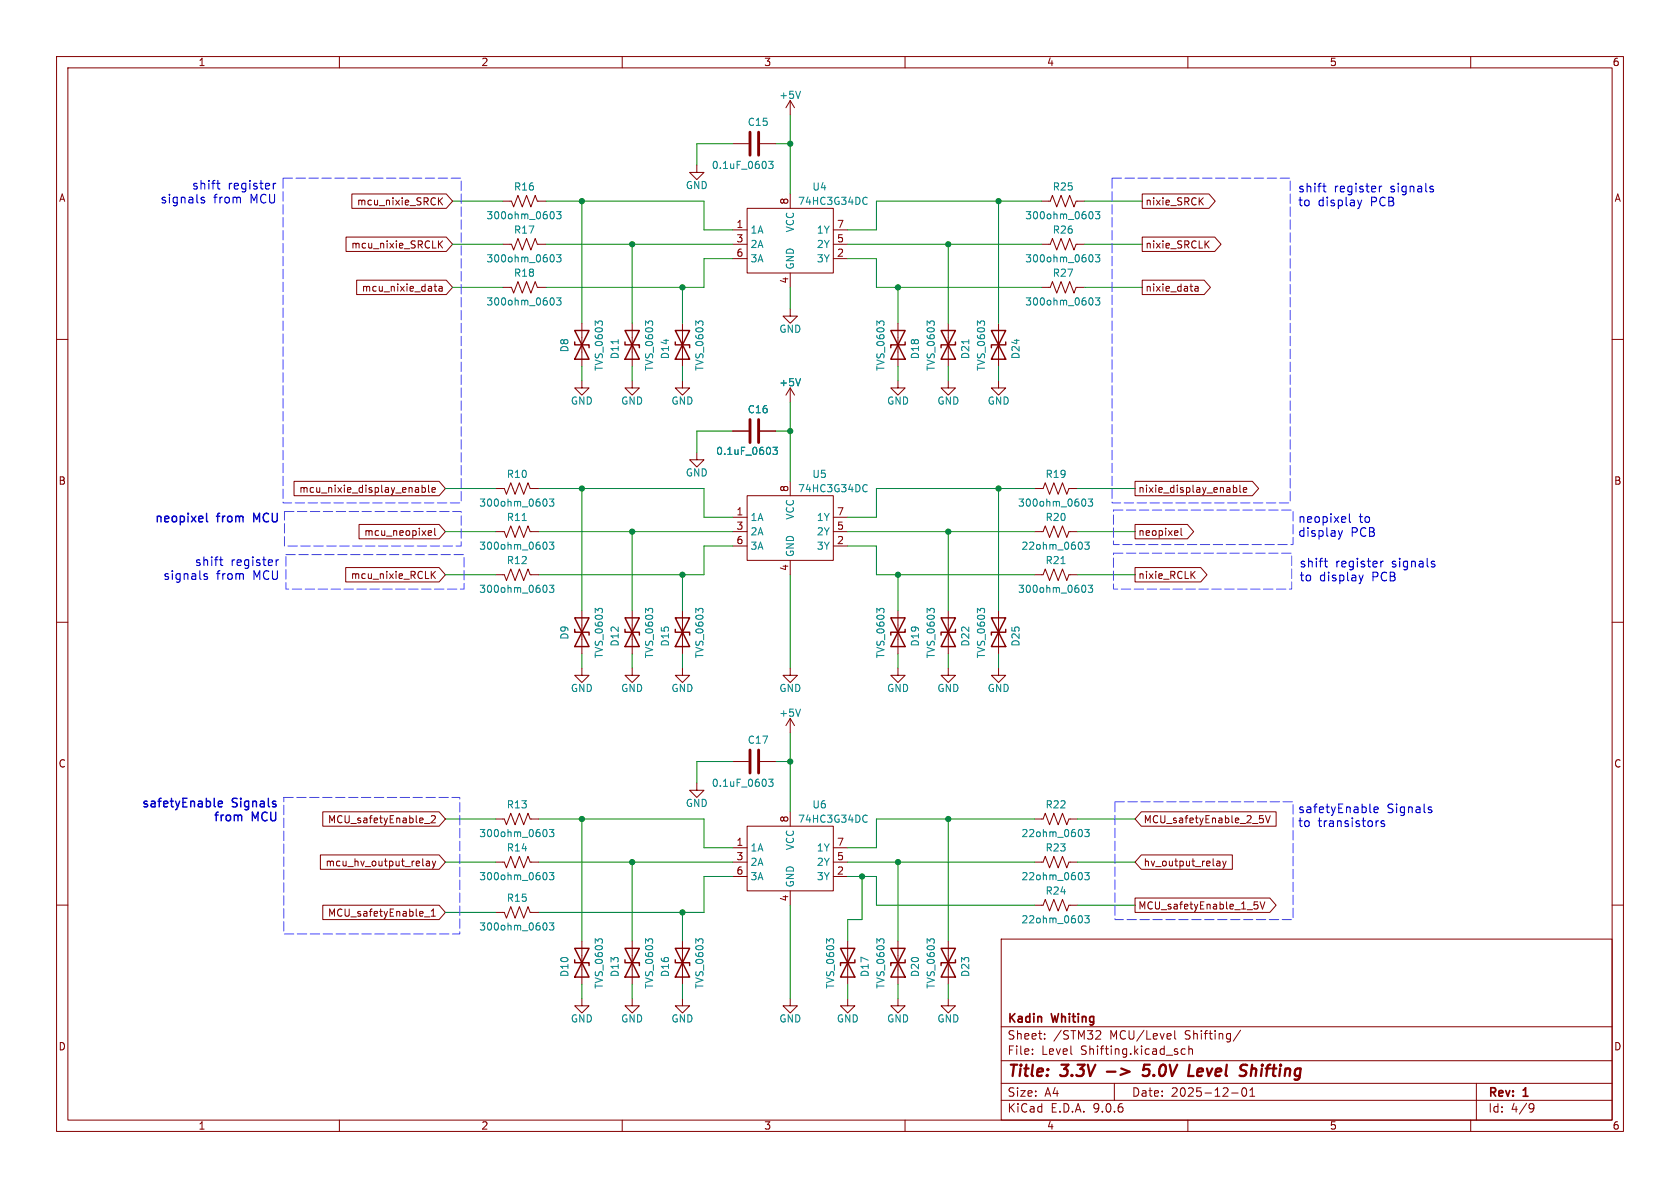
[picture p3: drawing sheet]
<svg xmlns="http://www.w3.org/2000/svg" width="297mm" height="210mm" viewBox="0 0 297 210" stroke-linecap="round" stroke-linejoin="round" font-family="sans-serif">
<g fill="none" stroke="#840000" stroke-width=".18">
<path d="M10 10h277v190h-277zM12 12h273v186h-273zM60 10v2M110 10v2M139.7 17.8v2.5M139.7 17.8l-.8 1.3M139.7 17.8l.8 1.3M160 10v2M210 10v2M260 10v2M62.2 34.3h16.7l1.1 1.3-1.1 1.2h-16.7zM77.5 35v1.2"/>
<path d="M77.7 35.5l.5 .7M78.2 35l-.7 .7M88.9 35.6h1.5l.4 1 .8-2.1 .7 2.1 .8-2.1 .8 2.1 .7-2.1 .4 1.1h1.5M123.2 29.2v1.3h1.3l-1.3 1.3-1.3-1.3h1.3M129.5 25.4h2.8M132.1 36.8h15.2v11.5h-15.2zM134.4 25.4h2.8M139.7 34.3v2.5M184.1 35.6h1.6l.4-1.1 .7 2.1 .8-2.1 .7 2.1 .8-2.1 .8 2.1 .3-1h1.6M201.9 34.3h11.8l1.1 1.3-1.1 1.2h-11.8zM212.2 35.5l.5 .7M212.7 35l-.7 .7"/>
<path d="M61.2 41.9h17.7l1.1 1.3-1.1 1.3h-17.7zM63.1 49.5h15.8l1.1 1.3-1.1 1.3h-15.8zM76.7 50.6h.5M76.9 50.2v1.1l.3 .2M77.5 42.6v1.3M77.6 50.7h.5l.1 .8M77.7 43.1l.5 .8M78.2 50.9l-.4 .1-.2 .2 .2 .3 .4-.1M78.2 42.6l-.7 .7M88.9 50.8h1.5l.4 1 .8-2 .7 2 .8-2 .8 2 .7-2 .4 1h1.5M88.9 43.2h1.5l.4 1 .8-2 .7 2 .8-2 .8 2 .7-2 .4 1h1.5M102.9 57.2v7.6"/>
<path d="M111.8 57.2v7.6M120.6 57.2v7.6M129.5 43.2h2.6M129.5 40.6h2.6M129.5 45.7h2.6M139.7 54.6v1.3h-1.3l1.3 1.3 1.3-1.3h-1.3M139.7 48.3v2.5M147.3 43.2h2.6M147.3 40.6h2.6M147.3 45.7h2.6M158.7 57.2v7.6M167.6 57.2v7.6"/>
<path d="M176.5 57.2v7.6M184.1 43.2h1.6l.4-1 .7 2 .8-2 .7 2 .8-2 .8 2 .3-1h1.6M184.1 50.8h1.6l.4-1 .7 2 .8-2 .7 2 .8-2 .8 2 .3-1h1.6M201.9 41.9h12.9l1.1 1.3-1.1 1.3h-12.9zM201.9 49.5h11l1.1 1.3-1.1 1.3h-11zM211.3 50.7h.5v.8M211.8 50.9l-.4 .1-.2 .2 .2 .3 .4-.1M213.2 43.1l.6 .8M213.8 42.6l-.8 .7M10 60h2M102.9 67.3v1.3h1.2l-1.2 1.3-1.3-1.3h1.3M111.8 67.3v1.3h1.2l-1.2 1.3-1.3-1.3h1.3"/>
<path d="M120.6 67.3v1.3h1.3l-1.3 1.3-1.2-1.3h1.2M129.5 76.2h2.8M134.4 76.2h2.8M139.7 68.6v2.5M139.7 68.6l-.8 1.3M139.7 68.6l.8 1.3M158.7 67.3v1.3h-1.2l1.2 1.3 1.3-1.3h-1.3M167.6 67.3v1.3h-1.2l1.2 1.3 1.3-1.3h-1.3M176.5 67.3v1.3h-1.2l1.2 1.3 1.3-1.3h-1.3M285 60h2M52 85.1h25.6l1.1 1.3-1.1 1.2h-25.6zM63.5 92.7h14.1l1.1 1.3-1.1 1.3h-14.1z"/>
<path d="M74.6 85.8v1.2M74.6 86.2h.4l.2 .2-.1 .6h-.5M75.7 94.5l.2 .2 .3-.1M75.7 94l.2-.2h.2l.2 .2v.1l-.6 .1M75.8 85.8v1l.1 .2M76.4 86.6l.6-.1-.1-.3h-.4l-.1 .2v.6h.5M76.8 93.4v1.1l.2 .2M87.6 94h1.6l.3 1 .8-2 .8 2 .7-2 .8 2 .7-2 .4 1h1.5M87.6 86.4h1.6l.3 1 .8-2.1 .8 2.1 .7-2.1 .8 2.1 .7-2.1 .4 1.1h1.5M123.2 80v1.3h1.3l-1.3 1.3-1.3-1.3h1.3M129.5 94h2.6M129.5 91.4h2.6"/>
<path d="M129.5 96.5h2.6M132.1 87.6h15.2v11.5h-15.2zM139.7 85.1v2.5M139.7 99.1v2.5M147.3 94h2.6M147.3 91.4h2.6M147.3 96.5h2.6M182.9 86.4h1.5l.4-1.1 .7 2.1 .8-2.1 .8 2.1 .7-2.1 .8 2.1 .4-1h1.5M182.9 94h1.5l.4-1 .7 2 .8-2 .8 2 .7-2 .8 2 .4-1h1.5M200.7 92.7h9.2l1.1 1.3-1.1 1.3h-9.2zM200.7 85.1h20.7l1.1 1.3-1.1 1.2h-20.7zM208.2 93.9l.1 .2-.7 .1"/>
<path d="M208.8 93.4v1.1l.2 .2M218 86.2h.4l.3 .2-.2 .6h-.5M219.2 85.8v1l.2 .2M219.8 86.6l.6-.1-.1-.3h-.3l-.2 .2 .1 .6h.4M10 110h2M61.1 100.3h16.5l1.1 1.3-1.1 1.3h-16.5zM76.2 101v1.3M76.4 101.5l.6 .8M77 101l-.8 .7M87.6 101.6h1.6l.3 1 .8-2 .8 2 .7-2 .8 2 .7-2 .4 1h1.5M102.9 118.1v1.3h1.2l-1.2 1.3-1.3-1.3h1.3M102.9 108v7.6"/>
<path d="M111.8 118.1v1.3h1.2l-1.2 1.3-1.3-1.3h1.3M111.8 108v7.6M120.6 118.1v1.3h1.3l-1.3 1.3-1.2-1.3h1.2M120.6 108v7.6M139.7 118.1v1.3h-1.3l1.3 1.3 1.3-1.3h-1.3M158.7 118.1v1.3h-1.2l1.2 1.3 1.3-1.3h-1.3M158.7 108v7.6M167.6 118.1v1.3h-1.2l1.2 1.3 1.3-1.3h-1.3M167.6 108v7.6M176.5 118.1v1.3h-1.2l1.2 1.3 1.3-1.3h-1.3M176.5 108v7.6M182.9 101.6h1.5l.4-1 .7 2 .8-2 .8 2 .7-2 .8 2 .4-1h1.5"/>
<path d="M200.7 100.3h11.6l1.1 1.3-1.1 1.3h-11.6zM210.7 101.5l.6 .8M211.3 101l-.8 .7M285 110h2M123.2 138.4v1.3h1.3l-1.3 1.3-1.3-1.3h1.3M129.5 134.6h2.8M134.4 134.6h2.8M139.7 127l-.8 1.3M139.7 127l.8 1.3M139.7 127v2.5M56.6 151.1h21l1.1 1.3-1.1 1.3h-21zM57.1 143.5h20.5l1.1 1.3-1.1 1.3h-20.5z"/>
<path d="M75 145.6h1M75.4 152.3h.5v.8M75.9 152.5l-.4 .1-.2 .2 .2 .3 .4-.1M76.2 144.3l.5-.1 .3 .3-.8 1h.8M76.4 152.2l.3 .9M76.7 153.1l-.3 .4M77 152.2l-.3 .9M87.6 144.8h1.6l.3 1 .8-2 .8 2 .7-2 .8 2 .7-2 .4 1h1.5M87.6 152.4h1.6l.3 1 .8-2 .8 2 .7-2 .8 2 .7-2 .4 1h1.5M129.5 152.4h2.6M129.5 149.9h2.6M129.5 154.9h2.6"/>
<path d="M132.1 146.1h15.2v11.4h-15.2zM139.7 143.5v2.6M139.7 157.5v2.5M147.3 152.4h2.6M147.3 149.9h2.6M147.3 154.9h2.6M182.9 144.8h1.5l.4-1 .7 2 .8-2 .8 2 .7-2 .8 2 .4-1h1.5M182.9 152.4h1.5l.4-1 .7 2 .8-2 .8 2 .7-2 .8 2 .4-1h1.5M200.7 158.7h23.8l1.1 1.3-1.1 1.3h-23.8zM201.8 151.1h16.1v2.6h-16.1l-1.1-1.3zM201.8 143.5h23.8v2.6h-23.8l-1.1-1.3zM215.3 152.2l.3 .1 .1 .8"/>
<path d="M215.7 153l-.4 .1M215.7 152.5l-.4 .1M216.2 152.2l.3 .9M216.5 153.1l-.3 .4M216.8 152.2l-.3 .9M221.7 159.4h.6M221.9 159.9h.3l.2 .2-.1 .5-.4 .1M222.7 144.2h.6M222.8 159.4l.4 1.3 .4-1.3M222.8 144.7h.3l.3 .2-.2 .5-.4 .1M223.7 144.2l.4 1.3 .5-1.3M10 160h2"/>
<path d="M57.1 160h20.5l1.1 1.3-1.1 1.3h-20.5zM75 162.1h1M76.2 162h.8M76.2 161.1l.4-.4v1.3M87.6 161.3h1.6l.3 1 .8-2 .8 2 .7-2 .8 2 .7-2 .4 1h1.5M102.9 176.5v1.3h1.2l-1.2 1.3-1.3-1.3h1.3M102.9 166.4v7.6M111.8 176.5v1.3h1.2l-1.2 1.3-1.3-1.3h1.3M111.8 166.4v7.6M120.6 176.5v1.3h1.3l-1.3 1.3-1.2-1.3h1.2M120.6 166.4v7.6M139.7 176.5v1.3h-1.3l1.3 1.3 1.3-1.3h-1.3"/>
<path d="M149.9 176.5v1.3h-1.3l1.3 1.3 1.2-1.3h-1.2M149.9 166.4v7.6M158.7 176.5v1.3h-1.2l1.2 1.3 1.3-1.3h-1.3M158.7 166.4v7.6M167.6 176.5v1.3h-1.2l1.2 1.3 1.3-1.3h-1.3M167.6 166.4v7.6M177 166h108v32h-108zM182.9 160h1.5l.4-1 .7 2 .8-2 .8 2 .7-2 .8 2 .4-1h1.5M285 160h2M60 198v2M110 198v2M160 198v2"/>
<path d="M177 194.5h108M177 191.5h108M177 187.5h108M177 181.5h108M182.5 186.3v.1M182.5 185.5v.1M184.7 183.6v.1M184.7 182.8v.1M194 182.2l.5 .1 .1 .3-.9 1.1h.9M197 191.5v3M207.7 182.2v1.3l.2 .2M209.5 185.5l-.4-.1-.3 .3v.4l.2 .2h.5"/>
<path d="M210 198v2M210.2 185.5l.2-.1 .3 .1 .1 .9M210.2 184.9v1.5M217.7 193.2h1.2M219.3 182.1l-1.3 2M219.7 192.4l.2-.1a.81 .81 0 0 1 .6 .6 .81 .81 0 0 1-.3 .8l-.2 .1a.81 .81 0 0 1-.3-1.4zM221 193.8h.8M221 192.7l.4-.4v1.5M260 198v2M261 191.5v6.5M270.6 195.1l.5 .1a.99 .99 0 0 1-.4 1.4h-.2M271.2 195.7l-.3 .3h-.3"/>
</g>
<path d="M195.7 189.4h1.5M202 190l.3 .2 .6-.1M203.3 188.2h-1l-.2 1 .3-.2 .7 .1M210.1 190.2h.9M211.8 189l-.2 .9 .3 .3M212.6 189.4l-.9 .1M221.4 188.2l-.3 2M221.8 188.9l-.5 .2" fill="none" stroke="#840000" stroke-width=".4"/>
<g fill="none" stroke="#840000" stroke-width=".25">
<path d="M101.6 58.4h2.5l-2.5 5.1h2.5zM110.5 58.4h2.5l-2.5 5.1h2.5zM119.4 58.4h2.5l-2.5 5.1h2.5zM157.5 58.4l2.5 5.1h-2.5l2.5-5.1zM166.4 58.4l2.5 5.1h-2.5l2.5-5.1zM175.3 58.4l2.5 5.1h-2.5l2.5-5.1zM101.6 60.5v.5h2.5v.5M110.5 60.5v.5h2.5v.5M119.4 60.5v.5h2.5v.5M160 60.5v.5h-2.5v.5M168.9 60.5v.5h-2.5v.5M177.8 60.5v.5h-2.5v.5"/>
<path d="M101.6 109.2h2.5l-2.5 5.1h2.5zM101.6 111.3v.5h2.5v.5M110.5 109.2h2.5l-2.5 5.1h2.5zM110.5 111.3v.5h2.5v.5M119.4 109.2h2.5l-2.5 5.1h2.5zM119.4 111.3v.5h2.5v.5M157.5 109.2l2.5 5.1h-2.5l2.5-5.1zM160 111.3v.5h-2.5v.5M166.4 109.2l2.5 5.1h-2.5l2.5-5.1zM168.9 111.3v.5h-2.5v.5M175.3 109.2l2.5 5.1h-2.5l2.5-5.1zM177.8 111.3v.5h-2.5v.5"/>
<path d="M101.6 167.6h2.5l-2.5 5.1h2.5zM101.6 169.7v.5h2.5v.5M110.5 167.6h2.5l-2.5 5.1h2.5zM110.5 169.7v.5h2.5v.5M119.4 167.6h2.5l-2.5 5.1h2.5zM119.4 169.7v.5h2.5v.5M148.6 167.6l2.5 5.1h-2.5l2.5-5.1zM151.1 169.7v.5h-2.5v.5M157.5 167.6l2.5 5.1h-2.5l2.5-5.1zM160 169.7v.5h-2.5v.5M166.4 167.6l2.5 5.1h-2.5l2.5-5.1zM168.9 169.7v.5h-2.5v.5"/>
</g>
<g fill="none" stroke="#008484" stroke-width=".18">
<path d="M141.5 16.1l-.4 1.3M97.7 37.4a.79 .79 0 0 1 0 1.3M98.4 37.4h.8l-.4 .5 .3 .1v.6l-.2 .1-.5-.1M135.9 28.5h.8l-.5 .5 .4 .1v.6l-.2 .1-.5-.1M152.8 34.9h.3l.2 .1M153.3 36l-.2 .1h-.3M192.9 37.4a.79 .79 0 0 1 0 1.3M193.6 37.4h.8l-.4 .5 .4 .1v.6l-.2 .1-.6-.1M97.7 45a.79 .79 0 0 1 0 1.3M97.7 52.6a.79 .79 0 0 1 0 1.3M98.4 45h.8l-.4 .5 .3 .1v.6l-.2 .1-.5-.1M98.4 52.6h.8l-.4 .5 .3 .2v.5l-.2 .1-.5-.1"/>
<path d="M105.7 57.2l-.5-.5v.8M105.8 56.8h.6M114.6 57.2l-.5-.5v.8M114.7 56.8h.6M123.5 57.2l-.5-.5v.8M123.6 56.8h.6M155.5 57.2l-.5-.5v.8M155.6 56.8h.6M164.4 57.2l-.5-.5v.8M164.5 56.8h.6M173.3 57.2l-.5-.5v.8M173.4 56.8h.5"/>
<path d="M192.9 45a.79 .79 0 0 1 0 1.3M192.9 52.6a.79 .79 0 0 1 0 1.3M193.6 45h.8l-.4 .5 .4 .1v.6l-.2 .1-.6-.1M193.6 52.6h.8l-.4 .5 .4 .2v.5l-.2 .1-.6-.1M109.3 60v.8M136.6 79.1h.8l-.4 .4 .4 .2v.5l-.2 .1-.6-.1M141.5 66.9l-.4 1.3M171.3 60v.8M92.3 92h.7M96.4 95.8a.79 .79 0 0 1 0 1.3M96.4 88.2a.79 .79 0 0 1 0 1.3M97.1 88.2h.8l-.4 .5 .4 .1v.6l-.2 .1-.6-.1"/>
<path d="M97.1 95.8h.8l-.4 .5 .4 .1v.6l-.2 .1-.6-.1M152.8 85.7h.3l.2 .1M153.3 86.8l-.2 .1h-.3M187.6 99.6h.7M191.6 88.2a.79 .79 0 0 1 0 1.3M191.8 95.8h.8l-.5 .5 .4 .1v.6l-.2 .1-.5-.1M192.4 88.2h.8l-.5 .5 .4 .1v.6l-.2 .1-.5-.1M96.4 103.4a.79 .79 0 0 1 0 1.3M97.1 103.4h.8l-.4 .5 .4 .2v.5l-.2 .1-.6-.1M105.7 108l-.5-.5v.8M105.8 107.6h.6M114.6 108l-.5-.5v.8"/>
<path d="M114.7 107.6h.6M123.5 108l-.5-.5v.8M123.6 107.6h.6M155.5 108l-.5-.5v.8M155.6 107.6h.6M164.4 108l-.5-.5v.8M164.5 107.6h.6M173.3 108l-.5-.5v.8M173.4 107.6h.5M191.6 103.4a.79 .79 0 0 1 0 1.3M192.4 103.4h.8l-.5 .5 .4 .2v.5l-.2 .1-.5-.1M135.9 137.7h.8l-.5 .5 .4 .1v.6l-.2 .1-.5-.1"/>
<path d="M141.5 125.3l-.4 1.3M96.4 146.6a.79 .79 0 0 1 0 1.3M96.4 154.2a.79 .79 0 0 1 0 1.3M97.1 146.6h.8l-.4 .5 .4 .1v.6l-.2 .1-.6-.1M97.1 154.2h.8l-.4 .5 .4 .2v.5l-.2 .1-.6-.1M152.8 144.2l.3-.1 .2 .1M153.3 145.2l-.2 .2-.3-.1M191.8 146.6h.8l-.5 .5 .4 .1v.6l-.2 .1-.5-.1M191.8 154.2h.8l-.5 .5 .4 .2v.5l-.2 .1-.5-.1M96.4 163.1a.79 .79 0 0 1 0 1.3M97.1 163.1h.8l-.4 .5 .4 .1v.6l-.2 .1-.6-.1M105.7 166.4l-.5-.4v.7"/>
<path d="M105.8 166h.6M114.6 166.4l-.5-.4v.7M114.7 166h.6M123.5 166.4l-.5-.4v.7M123.6 166h.6M146.6 166.4l-.5-.4v.7M146.7 166h.6M155.5 166.4l-.5-.4v.7M155.6 166h.6M164.4 166.4l-.5-.4v.7M164.5 166h.6M191.8 161.9h.8l-.5 .5 .4 .1v.5l-.2 .1-.5-.1"/>
</g>
<path d="M132.6 23.4v4M134.1 23.4v4M132.6 74.2v4M134.1 74.2v4M132.6 132.6v4.1M134.1 132.6v4.1" fill="none" stroke="#840000" stroke-width=".51"/>
<g fill="none" stroke="#008400" stroke-width=".18">
<path d="M80 35.6h8.9M96.5 35.6h28v5h5M102.9 35.6v21.6M129.5 25.4h-6.3v3.8M137.2 25.4h2.5M139.7 20.3v14M176.5 35.6v21.6M184.1 35.6h-29.2v5h-5M191.8 35.6h10.1M80 43.2h8.9M80 50.8h8.9M96.5 43.2h33"/>
<path d="M111.8 43.2v14M120.6 50.8v6.4M129.5 45.7h-5v5.1h-28M139.7 50.8v3.8M149.9 43.2h34.2M149.9 45.7h5v5.1h29.2M158.7 50.8v6.4M167.6 43.2v14M191.8 43.2h10.1M191.8 50.8h10.1M102.9 64.8v2.5M111.8 64.8v2.5"/>
<path d="M120.6 64.8v2.5M129.5 76.2h-6.3v3.8M137.2 76.2h2.5M139.7 71.1v14M158.7 64.8v2.5M167.6 64.8v2.5M176.5 64.8v2.5M78.7 94h8.9M78.7 86.4h8.9M95.2 94h34.3M95.2 86.4h29.3v5h5M102.9 86.4v21.6"/>
<path d="M111.8 94v14M129.5 96.5h-5v5.1h-29.3M149.9 94h33M149.9 96.5h5v5.1h28M167.6 94v14M176.5 86.4v21.6M182.9 86.4h-28v5h-5M190.5 94h10.2M190.5 86.4h10.2M78.7 101.6h8.9M102.9 115.6v2.5M111.8 115.6v2.5"/>
<path d="M120.6 101.6v6.4M120.6 115.6v2.5M139.7 101.6v16.5M158.7 101.6v6.4M158.7 115.6v2.5M167.6 115.6v2.5M176.5 115.6v2.5M190.5 101.6h10.2M129.5 134.6h-6.3v3.8M137.2 134.6h2.5M139.7 129.5v14M78.7 144.8h8.9"/>
<path d="M78.7 152.4h8.9M95.2 144.8h29.3v5.1h5M95.2 152.4h34.3M102.9 144.8v21.6M111.8 152.4v14M129.5 154.9h-5v6.4h-29.3M149.9 152.4h33M149.9 154.9h5v5.1h28M152.4 154.9v7.7h-2.5v3.8M158.7 152.4v14M167.6 144.8v21.6M182.9 144.8h-28v5.1h-5"/>
<path d="M190.5 144.8h10.2M190.5 152.4h10.2M78.7 161.3h8.9M102.9 174v2.5M111.8 174v2.5M120.6 161.3v5.1M120.6 174v2.5M139.7 160v16.5M149.9 174v2.5M158.7 174v2.5M167.6 174v2.5M190.5 160h10.2"/>
</g>
<g fill="none" stroke="#0000c2" stroke-width=".19">
<path d="M36.1 34.9h-.3l-.3 .2 .1 .2 .5 .1v.4h-.6M38.3 32.4h.6M38.5 31.9v1.3l.4 .2M48.3 32.4v1M48.8 32.4l-.3 .1-.2 .2M233.8 32.9h.6M234.1 32.4v1.3l.3 .2M240 35.4l.4 1M240.4 36.4l-.2 .3M240.7 35.4l-.3 1M243.9 32.9v1M244.3 32.9l-.3 .1-.1 .2"/>
<path d="M253.2 33.4l.2 .2-.2 .3M253.2 32.9l.2 .1M38.8 99h.6M39 98.4v1.4l.4 .2M48.8 99v1M49.3 99h-.3l-.2 .2M234.1 99.2h.6M234.3 98.7v1.3l.4 .2M236.6 93.8l.4 1M237 94.8l-.2 .4-.2 .1M237.3 93.8l-.3 1M237.8 91.4l.1 .3-.7 .1"/>
<path d="M238.6 90.8v1.3l.2 .2M244.1 99.2v1M244.5 99.2l-.2 .1-.2 .2M253.5 99.7l.2 .2-.2 .3M253.5 99.2l.1 .1M36.6 101.5l-.3-.1-.2 .2v.2l.5 .2v.4h-.5M240.3 101.7l.3 1M240.6 102.7l-.1 .3M241 101.7l-.4 1M242.3 143.6l.1 .1M242.9 143.1l.7-.1v-.3l-.5-.1-.2 .3 .1 .7h.6M243.7 145.1l-.3 .1"/>
<path d="M244.7 145.2l-.3-.1-.3 .2 .1 .2 .5 .2v.3h-.6M252.7 143.1l.4 .1v.2l-.2 .3h-.3M252.7 142.6l.4 .1"/>
</g>
<path d="M35.6 91.2l.3 .4-.8 .2M35.8 92.2l-.2 .1M36.5 90.7v1.3l.2 .3M37.9 141.1v1.3l.2 .2M38.6 142.1l.7-.1-.1-.3-.4-.1-.2 .2 .1 .8h.5M42.3 144.1h.2l.2 .2v.8M48.4 142.1l.3 .1 .1 .2-.2 .2h-.3M48.4 141.6l.3 .1" fill="none" stroke="#0000c2" stroke-width=".25"/>
<path d="M50 31.5h31.5v57.4h-31.5zM196.6 31.5h31.5v57.4h-31.5zM50.3 90.4h31.2v6.1h-31.2zM50.5 98h31.5v6.1h-31.5zM196.8 90.2h31.8v6.1h-31.8zM196.8 97.8h31.5v6.3h-31.5zM50.2 141h31.1v24.1h-31.1zM197.1 141.7h31.5v20.9h-31.5z" fill="none" stroke="#4849ff" stroke-width=".18" stroke-dasharray="1.7 .6"/>
<g fill="#008400" stroke="#008400" stroke-width=".18">
<circle cx="167.6" cy="94" r=".46"/>
<circle cx="158.7" cy="101.6" r=".46"/>
<circle cx="167.6" cy="144.8" r=".46"/>
<circle cx="158.7" cy="152.4" r=".46"/>
<circle cx="111.8" cy="152.4" r=".46"/>
<circle cx="120.6" cy="161.3" r=".46"/>
<circle cx="120.6" cy="101.6" r=".46"/>
<circle cx="102.9" cy="144.8" r=".46"/>
<circle cx="111.8" cy="43.2" r=".46"/>
<circle cx="102.9" cy="35.6" r=".46"/>
<circle cx="102.9" cy="86.4" r=".46"/>
<circle cx="152.4" cy="154.9" r=".46"/>
<circle cx="139.7" cy="134.6" r=".46"/>
<circle cx="120.6" cy="50.8" r=".46"/>
<circle cx="139.7" cy="25.4" r=".46"/>
<circle cx="111.8" cy="94" r=".46"/>
<circle cx="139.7" cy="76.2" r=".46"/>
<circle cx="158.7" cy="50.8" r=".46"/>
<circle cx="167.6" cy="43.2" r=".46"/>
<circle cx="176.5" cy="35.6" r=".46"/>
<circle cx="176.5" cy="86.4" r=".46"/>
</g>
<g font-size="2.8" fill="#840000">
<text x="178" y="190.9">Title:</text>
<text x="187.7" y="190.9">3.3V</text>
<text x="196.5" y="190.9">-&gt;</text>
<text x="203.7" y="190.9">5.0V</text>
<text x="212.5" y="190.9">Level</text>
<text x="222.5" y="190.9">Shifting</text>
</g>
<g font-size="2.1" fill="#0000c2">
<text x="33.8" y="33.6">shift</text>
<text x="40.3" y="33.6">register</text>
<text x="229.4" y="34.1">shift</text>
<text x="235.9" y="34.1">register</text>
<text x="246" y="34.1">signals</text>
<text x="28.2" y="36.1">signals</text>
<text x="37.8" y="36.1">from</text>
<text x="44.4" y="36.1">MCU</text>
<text x="229.4" y="36.6">to</text>
<text x="233" y="36.6">display</text>
<text x="242.5" y="36.6">PCB</text>
<text x="27.2" y="92.5">neopixel</text>
<text x="38.3" y="92.5">from</text>
<text x="45.1" y="92.5">MCU</text>
<text x="229.4" y="92.5">neopixel</text>
<text x="229.4" y="95">display</text>
<text x="238.8" y="95">PCB</text>
<text x="240.3" y="92.5">to</text>
<text x="34.3" y="100.2">shift</text>
<text x="40.8" y="100.2">register</text>
<text x="229.6" y="100.4">shift</text>
<text x="236.1" y="100.4">register</text>
<text x="246.3" y="100.4">signals</text>
<text x="28.7" y="102.6">signals</text>
<text x="38.3" y="102.6">from</text>
<text x="44.9" y="102.6">MCU</text>
<text x="229.6" y="102.9">to</text>
<text x="233.3" y="102.9">display</text>
<text x="242.8" y="102.9">PCB</text>
<text x="24.9" y="142.8">safetyEnable</text>
<text x="40.9" y="142.8">Signals</text>
<text x="229.4" y="143.9">safetyEnable</text>
<text x="245.2" y="143.9">Signals</text>
<text x="37.6" y="145.3">from</text>
<text x="44.4" y="145.3">MCU</text>
<text x="229.4" y="146.3">to</text>
<text x="233" y="146.3">transistors</text>
</g>
<g font-size="2.1" fill="#840000">
<text x="178" y="184">Sheet:</text>
<text x="178" y="181.2">Kadin</text>
<text x="186" y="181.2">Whiting</text>
<text x="186.2" y="184">/STM32</text>
<text x="196.2" y="184">MCU/Level</text>
<text x="209.6" y="184">Shifting/</text>
<text x="178" y="186.7">File:</text>
<text x="184.1" y="186.7">Level</text>
<text x="191.1" y="186.7">Shifting.kicad_sch</text>
<text x="178" y="196.9">KiCad</text>
<text x="178" y="194.1">Size:</text>
<text x="184.7" y="194.1">A4</text>
<text x="185.7" y="196.9">E.D.A.</text>
<text x="193.3" y="196.9">9.0.6</text>
<text x="200" y="194.1">Date:</text>
<text x="207" y="194.1">2025-12-01</text>
<text x="263" y="194.3">Rev:</text>
<text x="263" y="196.9">Id:</text>
<text x="267.1" y="196.9">4/9</text>
<text x="269.4" y="194.3">1</text>
</g>
<g font-size="1.8" fill="#840000">
<text x="35" y="11.9">1</text>
<text x="85" y="11.9">2</text>
<text x="135" y="11.9">3</text>
<text x="185" y="11.9">4</text>
<text x="235" y="11.9">5</text>
<text x="285" y="11.9">6</text>
<text x="10.3" y="35.9">A</text>
<text x="285.3" y="35.9">A</text>
<text x="63" y="36.5">mcu_nixie_SRCK</text>
<text x="130.1" y="40.4">1</text>
<text x="139.4" y="36.3" transform="rotate(-90 139.4 36.3)">8</text>
<text x="147.9" y="40.4">7</text>
<text x="202.4" y="36.5">nixie_SRCK</text>
<text x="62" y="44.1">mcu_nixie_SRCLK</text>
<text x="130.1" y="42.9">3</text>
<text x="130.1" y="45.5">6</text>
<text x="147.9" y="42.9">5</text>
<text x="147.9" y="45.5">2</text>
<text x="202.4" y="44.1">nixie_SRCLK</text>
<text x="63.9" y="51.8">mcu_nixie_data</text>
<text x="139.4" y="50.2" transform="rotate(-90 139.4 50.2)">4</text>
<text x="202.4" y="51.8">nixie_data</text>
<text x="10.3" y="85.9">B</text>
<text x="52.8" y="87.3">mcu_nixie_display_enable</text>
<text x="139.4" y="87.1" transform="rotate(-90 139.4 87.1)">8</text>
<text x="201.1" y="87.3">nixie_display_enable</text>
<text x="285.3" y="85.9">B</text>
<text x="64.3" y="94.9">mcu_neopixel</text>
<text x="130.1" y="91.2">1</text>
<text x="130.1" y="93.7">3</text>
<text x="147.9" y="91.2">7</text>
<text x="147.9" y="93.7">5</text>
<text x="201.1" y="94.9">neopixel</text>
<text x="130.1" y="96.3">6</text>
<text x="139.4" y="101" transform="rotate(-90 139.4 101)">4</text>
<text x="147.9" y="96.3">2</text>
<text x="61.9" y="102.6">mcu_nixie_RCLK</text>
<text x="201.1" y="102.6">nixie_RCLK</text>
<text x="10.3" y="135.9">C</text>
<text x="285.3" y="135.9">C</text>
<text x="57.9" y="145.7">MCU_safetyEnable_2</text>
<text x="130.1" y="149.6">1</text>
<text x="139.4" y="145.5" transform="rotate(-90 139.4 145.5)">8</text>
<text x="147.9" y="149.6">7</text>
<text x="202.1" y="145.7">MCU_safetyEnable_2_5V</text>
<text x="57.5" y="153.4">mcu_hv_output_relay</text>
<text x="130.1" y="152.1">3</text>
<text x="130.1" y="154.7">6</text>
<text x="147.9" y="152.1">5</text>
<text x="147.9" y="154.7">2</text>
<text x="202.1" y="153.4">hv_output_relay</text>
<text x="139.4" y="159.5" transform="rotate(-90 139.4 159.5)">4</text>
<text x="201.1" y="161">MCU_safetyEnable_1_5V</text>
<text x="57.9" y="162.2">MCU_safetyEnable_1</text>
<text x="10.3" y="185.9">D</text>
<text x="285.3" y="185.9">D</text>
<text x="35" y="199.9">1</text>
<text x="85" y="199.9">2</text>
<text x="135" y="199.9">3</text>
<text x="185" y="199.9">4</text>
<text x="235" y="199.9">5</text>
<text x="285" y="199.9">6</text>
</g>
<g font-size="1.8" fill="#008484">
<text x="137.7" y="17.7">+5V</text>
<text x="132.1" y="22.5">C15</text>
<text x="90.8" y="33.9">R16</text>
<text x="121.1" y="33.6">GND</text>
<text x="125.7" y="30.1">0.1uF_0603</text>
<text x="143.5" y="33.9">U4</text>
<text x="186" y="33.9">R25</text>
<text x="85.9" y="39">300ohm_0603</text>
<text x="90.8" y="41.5">R17</text>
<text x="132.6" y="41.5">1A</text>
<text x="140.6" y="41.2" transform="rotate(-90 140.6 41.2)">VCC</text>
<text x="141" y="36.4">74HC3G34DC</text>
<text x="144.3" y="41.5">1Y</text>
<text x="181.1" y="39">300ohm_0603</text>
<text x="186" y="41.5">R26</text>
<text x="85.9" y="46.6">300ohm_0603</text>
<text x="132.6" y="44">2A</text>
<text x="132.6" y="46.6">3A</text>
<text x="140.6" y="47.8" transform="rotate(-90 140.6 47.8)">GND</text>
<text x="144.3" y="44">2Y</text>
<text x="144.3" y="46.6">3Y</text>
<text x="181.1" y="46.6">300ohm_0603</text>
<text x="90.8" y="49.1">R18</text>
<text x="186" y="49.1">R27</text>
<text x="85.9" y="54.2">300ohm_0603</text>
<text x="137.7" y="59">GND</text>
<text x="181.1" y="54.2">300ohm_0603</text>
<text x="100.7" y="62.4" transform="rotate(-90 100.7 62.4)">D8</text>
<text x="106.8" y="65.7" transform="rotate(-90 106.8 65.7)">TVS_0603</text>
<text x="109.6" y="63.6" transform="rotate(-90 109.6 63.6)">D11</text>
<text x="115.7" y="65.7" transform="rotate(-90 115.7 65.7)">TVS_0603</text>
<text x="118.5" y="63.6" transform="rotate(-90 118.5 63.6)">D14</text>
<text x="124.6" y="65.7" transform="rotate(-90 124.6 65.7)">TVS_0603</text>
<text x="156.6" y="65.7" transform="rotate(-90 156.6 65.7)">TVS_0603</text>
<text x="162.7" y="63.6" transform="rotate(-90 162.7 63.6)">D18</text>
<text x="165.5" y="65.7" transform="rotate(-90 165.5 65.7)">TVS_0603</text>
<text x="171.6" y="63.6" transform="rotate(-90 171.6 63.6)">D21</text>
<text x="174.3" y="65.7" transform="rotate(-90 174.3 65.7)">TVS_0603</text>
<text x="180.4" y="63.6" transform="rotate(-90 180.4 63.6)">D24</text>
<text x="100.8" y="71.7">GND</text>
<text x="109.7" y="71.7">GND</text>
<text x="118.6" y="71.7">GND</text>
<text x="137.7" y="68.5">+5V</text>
<text x="156.7" y="71.7">GND</text>
<text x="165.6" y="71.7">GND</text>
<text x="174.5" y="71.7">GND</text>
<text x="132.1" y="73.3">C16</text>
<text x="126.5" y="80.6">0.1uF_0603</text>
<text x="84.6" y="89.8">300ohm_0603</text>
<text x="89.5" y="84.7">R10</text>
<text x="121.1" y="84.4">GND</text>
<text x="141" y="87.2">74HC3G34DC</text>
<text x="143.5" y="84.7">U5</text>
<text x="179.9" y="89.8">300ohm_0603</text>
<text x="184.7" y="84.7">R19</text>
<text x="89.5" y="92.3">R11</text>
<text x="132.6" y="92.3">1A</text>
<text x="132.6" y="94.8">2A</text>
<text x="140.6" y="92" transform="rotate(-90 140.6 92)">VCC</text>
<text x="144.3" y="92.3">1Y</text>
<text x="144.3" y="94.8">2Y</text>
<text x="184.7" y="92.3">R20</text>
<text x="84.6" y="97.4">300ohm_0603</text>
<text x="89.5" y="99.9">R12</text>
<text x="132.6" y="97.4">3A</text>
<text x="140.6" y="98.6" transform="rotate(-90 140.6 98.6)">GND</text>
<text x="144.3" y="97.4">3Y</text>
<text x="180.5" y="97.4">22ohm_0603</text>
<text x="184.7" y="99.9">R21</text>
<text x="84.6" y="105">300ohm_0603</text>
<text x="179.9" y="105">300ohm_0603</text>
<text x="100.7" y="113.2" transform="rotate(-90 100.7 113.2)">D9</text>
<text x="106.8" y="116.5" transform="rotate(-90 106.8 116.5)">TVS_0603</text>
<text x="109.6" y="114.4" transform="rotate(-90 109.6 114.4)">D12</text>
<text x="115.7" y="116.5" transform="rotate(-90 115.7 116.5)">TVS_0603</text>
<text x="118.5" y="114.4" transform="rotate(-90 118.5 114.4)">D15</text>
<text x="124.6" y="116.5" transform="rotate(-90 124.6 116.5)">TVS_0603</text>
<text x="156.6" y="116.5" transform="rotate(-90 156.6 116.5)">TVS_0603</text>
<text x="162.7" y="114.4" transform="rotate(-90 162.7 114.4)">D19</text>
<text x="165.5" y="116.5" transform="rotate(-90 165.5 116.5)">TVS_0603</text>
<text x="171.6" y="114.4" transform="rotate(-90 171.6 114.4)">D22</text>
<text x="174.3" y="116.5" transform="rotate(-90 174.3 116.5)">TVS_0603</text>
<text x="180.4" y="114.4" transform="rotate(-90 180.4 114.4)">D25</text>
<text x="100.8" y="122.5">GND</text>
<text x="109.7" y="122.5">GND</text>
<text x="118.6" y="122.5">GND</text>
<text x="137.7" y="122.5">GND</text>
<text x="156.7" y="122.5">GND</text>
<text x="165.6" y="122.5">GND</text>
<text x="174.5" y="122.5">GND</text>
<text x="132.1" y="131.7">C17</text>
<text x="137.7" y="126.9">+5V</text>
<text x="89.5" y="143.1">R13</text>
<text x="121.1" y="142.8">GND</text>
<text x="125.7" y="139.3">0.1uF_0603</text>
<text x="143.5" y="143.1">U6</text>
<text x="184.7" y="143.1">R22</text>
<text x="84.6" y="148.2">300ohm_0603</text>
<text x="141" y="145.6">74HC3G34DC</text>
<text x="180.5" y="148.2">22ohm_0603</text>
<text x="84.6" y="155.8">300ohm_0603</text>
<text x="89.5" y="150.7">R14</text>
<text x="132.6" y="150.7">1A</text>
<text x="132.6" y="153.3">2A</text>
<text x="132.6" y="155.8">3A</text>
<text x="140.6" y="150.4" transform="rotate(-90 140.6 150.4)">VCC</text>
<text x="144.3" y="150.7">1Y</text>
<text x="144.3" y="153.3">2Y</text>
<text x="144.3" y="155.8">3Y</text>
<text x="180.5" y="155.8">22ohm_0603</text>
<text x="184.7" y="150.7">R23</text>
<text x="89.5" y="159.6">R15</text>
<text x="140.6" y="157" transform="rotate(-90 140.6 157)">GND</text>
<text x="184.7" y="158.3">R24</text>
<text x="84.6" y="164.7">300ohm_0603</text>
<text x="180.5" y="163.4">22ohm_0603</text>
<text x="100.7" y="172.8" transform="rotate(-90 100.7 172.8)">D10</text>
<text x="109.6" y="172.8" transform="rotate(-90 109.6 172.8)">D13</text>
<text x="118.5" y="172.8" transform="rotate(-90 118.5 172.8)">D16</text>
<text x="153.8" y="172.8" transform="rotate(-90 153.8 172.8)">D17</text>
<text x="162.7" y="172.8" transform="rotate(-90 162.7 172.8)">D20</text>
<text x="171.6" y="172.8" transform="rotate(-90 171.6 172.8)">D23</text>
<text x="106.8" y="174.9" transform="rotate(-90 106.8 174.9)">TVS_0603</text>
<text x="115.7" y="174.9" transform="rotate(-90 115.7 174.9)">TVS_0603</text>
<text x="124.6" y="174.9" transform="rotate(-90 124.6 174.9)">TVS_0603</text>
<text x="147.7" y="174.9" transform="rotate(-90 147.7 174.9)">TVS_0603</text>
<text x="156.6" y="174.9" transform="rotate(-90 156.6 174.9)">TVS_0603</text>
<text x="165.5" y="174.9" transform="rotate(-90 165.5 174.9)">TVS_0603</text>
<text x="100.8" y="180.9">GND</text>
<text x="109.7" y="180.9">GND</text>
<text x="118.6" y="180.9">GND</text>
<text x="137.7" y="180.9">GND</text>
<text x="147.8" y="180.9">GND</text>
<text x="156.7" y="180.9">GND</text>
<text x="165.6" y="180.9">GND</text>
</g>
</svg>
